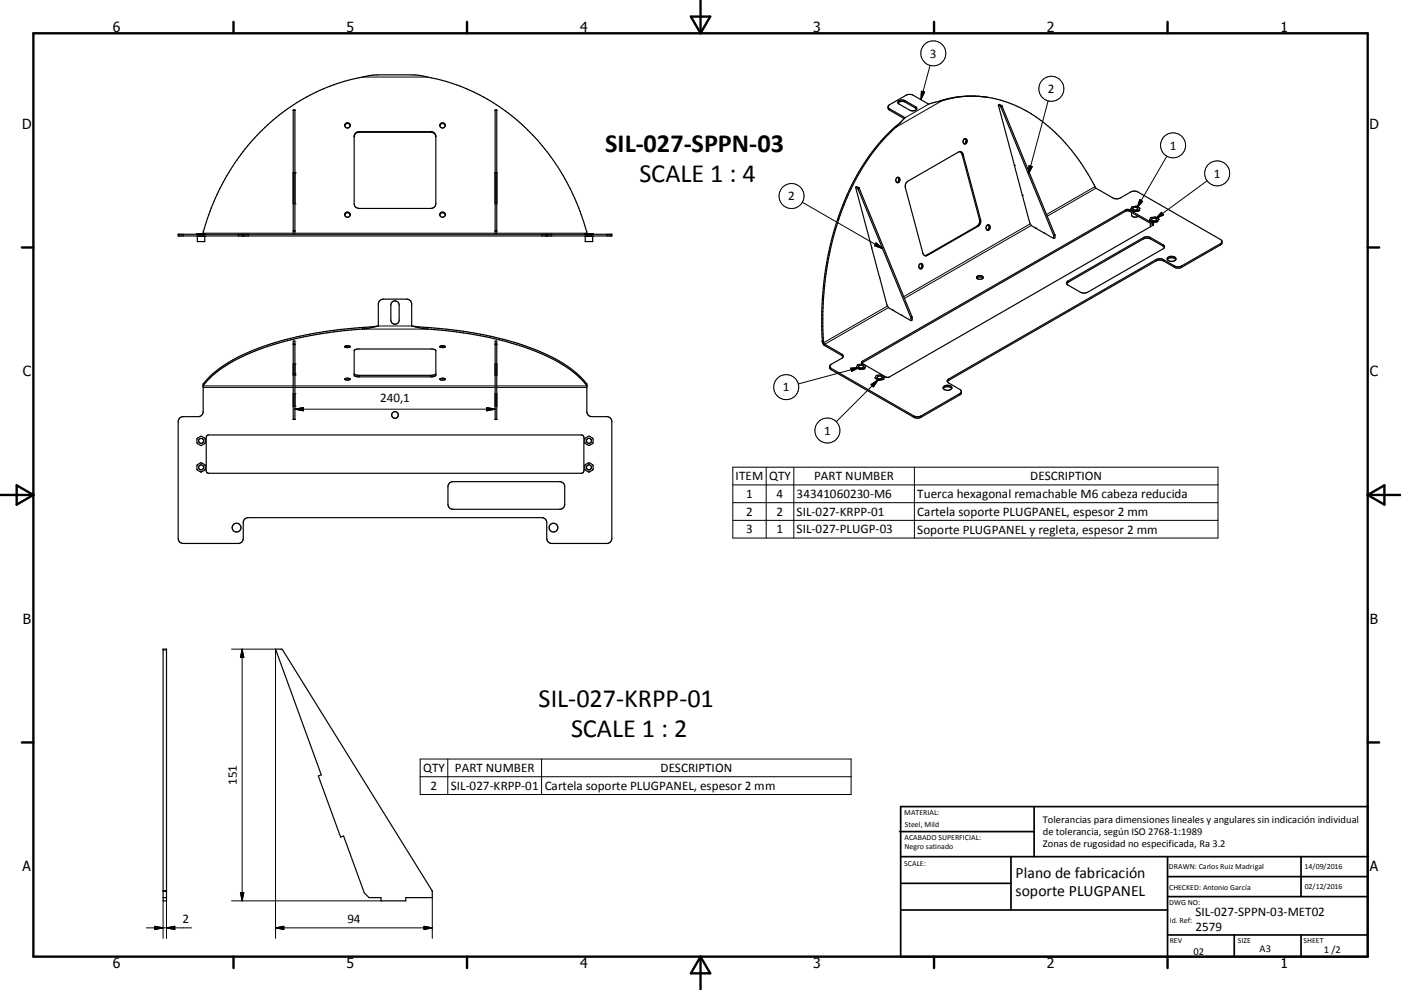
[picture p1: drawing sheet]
<svg xmlns="http://www.w3.org/2000/svg" width="420mm" height="297mm" viewBox="0 0 420 297" stroke-linecap="round" stroke-linejoin="round" font-family="sans-serif">
<g fill="none" stroke="#000" stroke-width=".36">
<path d="M103.4 37.7a.82 .82 0 0 1 .8-.7 .82 .82 0 0 1 .8 .7M131.9 37.7a.82 .82 0 0 1 .8-.7 .82 .82 0 0 1 .8 .7M266.3 32l.2 .9 4.6 2.7M266.3 32l.4 .6 4.6 2.7-1.2 1.4M268.3 38.1l.3 .1M268.3 38.1a66.2 66.2 0 0 0-18.4 31.8 98.4 98.4 0 0 0-3.4 32.5M268.6 38.2a67 67 0 0 0-19 33.9 98.6 98.6 0 0 0-2.9 22.5l.2 7.8M269.2 30.9a1.75 1.75 0 0 1 2.1-.3l3.5 2.1M269.3 30.4a1.87 1.87 0 0 1 2-.2l3.2 1.8a.68 .68 0 0 1 .3 .9 .68 .68 0 0 1-.9 .4l-1-.1-3.4-2-.3-.4zM270.1 36.7l-1.5 1.5M270.1 36.6l-1.8 1.5M282.1 30.2h.3"/>
<path d="M282.1 30.2l-.7 .3M282.4 30.2l-4 1-4.8-2.7-1.2-.2-5.7 3.1-.4 .6M291.7 28.9l-4.2 .2-5.1 1.1M292.5 28.8l1.7 .2M294.2 29l1.6 .2M295.8 29.2a40.8 40.8 0 0 1 25.4 15.9l3.4 4.6 3.5 5.9M295.9 29.2a31.4 31.4 0 0 0-13.8 1M295.9 29.2h.3M299.3 31.5l7.2 27.2M299.3 31.5l.7 .5 15.9 38.7v.9M299.3 31.5l.3-.2 .8 .5 15.9 38.7v.9l-.4 .2M87.9 51.7h.1"/>
<path d="M87.9 51.9h.1M130.6 40.5l-.6-.6-.8-.2h-21.5a1.43 1.43 0 0 0-1.5 1.4M130.6 40.6l.1 20.5a1.47 1.47 0 0 1-1.5 1.4h-21.5a1.47 1.47 0 0 1-1.5-1.4v-20.2a1.42 1.42 0 0 1 1.5-1.4h21.5a1.43 1.43 0 0 1 1.5 1.6M148.4 51.9h.1M148.5 51.7v9.4M148.9 51.7h.1M148.9 51.9h.1M256.5 56.2l9.4 35.3 .5 .8 3.9 2.3M256.5 56.2l.7 .4 15.9 38.7v.9M256.5 56.2l.3-.2 .8 .4 15.9 38.7v.9l-.4 .2M269.1 53.2a.79 .79 0 0 1 .7 .9 .79 .79 0 0 1-.9 .7M269.1 53.2a.92 .92 0 0 0-.2 1.6"/>
<path d="M269.1 53.2a.93 .93 0 0 1-.2 1.6M272 54.5l15.4-8.9a.97 .97 0 0 1 1.4 .8l5.2 19.5a1.8 1.8 0 0 1-.7 2l-15.2 8.7a.94 .94 0 0 1-1.4-.7l-5.2-19.5v-1.2zM287.8 45.5l.6 .8 5.3 19.5a1.8 1.8 0 0 1-.8 2l-15.6 8.9M289 41.8a.71 .71 0 0 1 1 .7 .71 .71 0 0 1-1 .6l-.3-.6zM289.3 41.6a.94 .94 0 0 1-.2 1.6M304.1 49.7h.1M306.5 58.6l2.2 8.2 .5 .9 6.7 3.9M306.6 58.7h-.1M328.1 55.6h.1M328.1 55.6l.5 .9 5.1 2.9a2.37 2.37 0 0 0 2.1 0l3.7-2 1.4 .1 25 14.4 .5 .6M53.4 70.3h130v.5h-130zM59 70.2h2.5"/>
<path d="M59 70.2h.1M59.1 70.2h2.4M59.1 70.2l.1 .1M59.2 70.8v1.7h2.2v-1.7M59.2 70.2v.1M59.2 70.3h.1M59.2 70.9h2.2M59.2 70.2h.1M59.4 70.8l.2 .1M60.1 70.8l-.3 .1M60.1 70.2h.1M60.1 70.2l.1 .1"/>
<path d="M60.4 70.2h.1M60.4 70.2v.1M60.5 70.8l.3 .1M60.9 69.5h.1M60.9 69.5v.7M61 69.5a64.2 64.2 0 0 1 38-43.7 55 55 0 0 1 14.4-3.3h10.6a60.6 60.6 0 0 1 47.8 36l2.1 4.9 2 6.1M61.2 70.8l-.3 .1M61.4 70.2h.1M61.4 70.3h.1M61.4 70.2l-.1 .1M61.5 70.2l-.1 .1M61.5 70.2h.1"/>
<path d="M72.9 70.3v.5M87.9 61.1h.1M87.9 70.3v-37.3h.5v37.3M103.4 64.5a.82 .82 0 0 1 .8-.7 .82 .82 0 0 1 .8 .7M131.9 64.5a.82 .82 0 0 1 .8-.7 .82 .82 0 0 1 .8 .7M148.5 70.3v-37.3h.4v37.3M148.9 61.1h.1M163.9 70.3v.5M175.3 70.2h2.5M175.3 70.2h.1M175.3 70.2l.2 .1M175.5 70.8v1.7h2.2v-1.7"/>
<path d="M175.5 70.9h2.2M175.5 70.3h.1M175.5 70.2v.1M175.5 70.2h.1M175.6 70.8l.3 .1M175.9 69.5h.1M175.9 69.5v.7M176.4 70.8l-.3 .1M176.4 70.2h.1M176.4 70.2l.1 .1M176.7 70.2h.1M176.7 70.2l-.1 .1"/>
<path d="M176.7 70.8l.3 .1M177.5 70.8l-.3 .1M177.7 70.2h.1M177.7 70.2l-.1 .1M177.7 70.3h.1M177.8 70.2l-.1 .1M177.8 70.2h.1M261.3 74.2v.1M261.3 74.4h.1M276 79a.8 .8 0 0 1 .7 .9 .8 .8 0 0 1-.9 .7M276 79a.94 .94 0 0 0-.2 1.6M276 79a.94 .94 0 0 1-.2 1.6"/>
<path d="M296.2 67.4a.79 .79 0 0 1 .7 .9 .79 .79 0 0 1-.9 .7M296.2 67.4a.93 .93 0 0 0-.2 1.6M296.2 67.4a.92 .92 0 0 1-.2 1.6M310.5 68.4h.1M313.1 70h.1M313.1 69.9v.1M315.9 70.7v.1M316.3 70.5v.1M339 62.7l.1 .2M339.1 62.9l.8 .5M339.1 62.9h.1M339.2 63.7v.8a1.32 1.32 0 0 0 2.1 .4"/>
<path d="M339.7 62.4a.79 .79 0 0 1 .8-.3 .79 .79 0 0 1 .6 .7l-.1 .1a.74 .74 0 0 1-.8 .2 .74 .74 0 0 1-.5-.7zM339.9 63.4h.2M339.9 63.4h.3M340 63.4v.1M340 63.4h.1M340.1 63.4h.1M340.1 63.4v.1M340.2 63.4h.1M341.2 63.3h.1M341.2 63.3l-1 .1M341.3 63.3l-1.3 .2M341.3 63.2v.1"/>
<path d="M341.4 63.1l-.1 .1M341.4 63.1l-.2 .2M341.7 62.5l-.3 .6M341.7 62.5l-.1-.2a1.95 1.95 0 0 0-2.2-.2l-.4 .6M341.7 62.5h.1M344.6 66l.1 .2M344.6 66l.1 .1M344.7 66.2l.8 .4M344.7 66.1v.1M344.9 67l.1 1M345.3 65.7a.73 .73 0 0 1 .8-.3 .73 .73 0 0 1 .5 .7l-.1 .1a.72 .72 0 0 1-.7 .1 .72 .72 0 0 1-.5-.6zM345.5 66.6l.3 .1"/>
<path d="M345.5 66.6h.1M345.6 66.7h.2M345.8 67.5l-7.2-4.1-.9-.1-79.3 45.6M345.8 67.5l-79.3 45.7h-.8l-7.3-4.3M345.8 67.5v-.4l-7.2-4.2h-.9l-79.2 45.5-.1 .5M346.8 66.5l-1 .2M346.8 66.5h.1M346.9 66.5h.1M346.9 66.5l-1.4 .1M347 66.4l-.1 .1M347 66.3l-.2 .2M347 66.3v.1"/>
<path d="M347 66.4h.1M347.3 65.8l-.3 .5M347.3 65.8l-.1-.2a1.88 1.88 0 0 0-2.2-.3l-.4 .7M347.3 65.8l-.3 .6M349.1 74.2l-4.2-2.5a2.36 2.36 0 0 0-2.1 0l-23 13.4M350 77.9a1.73 1.73 0 0 1 2.5 0M350.1 77.3a1.61 1.61 0 0 1 2.5 .4 1.52 1.52 0 0 1-2.7-.1zM366.4 72.5l-.1 .6-.4 .4-11.9 6.8h-1.6l-3.6-2a2.37 2.37 0 0 0-2.2 0l-62.6 36.2M366.4 72.5l-.5 .6-11.9 6.8h-1.6l-3.6-2a2.36 2.36 0 0 0-2.2 0l-62.2 35.8a.63 .63 0 0 0-.4 .6 .63 .63 0 0 0 .4 .6l3.4 1.9 .4 .7M108.7 98.3v.4M108.7 98.7a100 100 0 0 0-36.5 8.5 30.6 30.6 0 0 0-11.2 8.4M108.7 98.3a100.5 100.5 0 0 0-37.1 8.7 30.6 30.6 0 0 0-10.6 8.2"/>
<path d="M113.4 97.8v-6.6a1.52 1.52 0 0 1 1.5-1.5h7a1.47 1.47 0 0 1 1.5 1.5v6.6M113.4 97.8l-4.7 .9M113.4 97.8l-4.7 .5M117.6 90.6a1.25 1.25 0 0 1 1.3-.2 1.25 1.25 0 0 1 .8 1.1v4.5a1.25 1.25 0 0 1-1.3 1.3 1.25 1.25 0 0 1-1.2-1.3v-4.5zM123.4 97.8l4.8 .9M123.4 97.8l4.8 .5M128.2 98.3v.4M128.2 98.7a114.6 114.6 0 0 1 29.2 5.5 40.7 40.7 0 0 1 17.9 10.7l.6 .7M128.2 98.3l11.8 1.2 5 .9 6.5 1.6a53.2 53.2 0 0 1 22 10.6l2.4 2.6M263.7 83.2h.1M263.7 83.3h.1M267.7 93.1h.1"/>
<path d="M270.3 94.6h.1M270.3 94.6l2.8 1.6M292.8 83.4a1.35 1.35 0 0 1 1.9 0M292.8 83a1.13 1.13 0 0 1 1.9 .3 1.17 1.17 0 0 1-1.9-.2zM320 84.4l22.8-13.1a2.36 2.36 0 0 1 2.1 0l3.8 2.1a.65 .65 0 0 1 .4 .6 .65 .65 0 0 1-.4 .7l-22.6 13a2.38 2.38 0 0 1-2.2 0l-3.9-2.3-.3-.5zM60.9 115.2v8.3a1.47 1.47 0 0 1-1.5 1.5h-4.5a1.47 1.47 0 0 0-1.5 1.5v35a1.47 1.47 0 0 0 1.5 1.5h16.5a1.52 1.52 0 0 0 1.5-1.5v-4.7a1.47 1.47 0 0 1 1.5-1.5h88a1.47 1.47 0 0 1 1.5 1.5v4.7a1.52 1.52 0 0 0 1.5 1.5h16.5a1.47 1.47 0 0 0 1.5-1.5v-35a1.47 1.47 0 0 0-1.5-1.5h-4.5a1.47 1.47 0 0 1-1.5-1.5v-8.3M60.9 115.6h.1M60.9 115.2h.1M87.9 112.6h.1M87.9 109.2h.1M87.9 112.1h.1M87.9 118.1h.1"/>
<path d="M87.9 102.3h.5v23.5h-.5zM103.5 103.9l.9-.2 .6 .2a.78 .78 0 0 1-1.2 .3l-.4-.1zM103.5 113.6l.7-.1 .8 .2a.82 .82 0 0 1-1.2 .3l-.4-.2zM103.7 113.5h.9M103.7 103.8h.9M106.2 112.1l.4 .4 .8 .1h22.1l.7-.1 .5-.4M106.3 105l1.1-.3 22.8 .1 .5 .4-.1 7.5-1.1 .4-22.9-.2-.4-.3zM132 113.6l.7-.1 .8 .2-.6 .3a.57 .57 0 0 1-.6 .1 .57 .57 0 0 1-.3-.5zM132 103.9l.9-.2 .6 .2a1.08 1.08 0 0 1-1.6 0zM132.2 113.5h.9M132.2 103.8h.9M148.4 112.1h.1"/>
<path d="M148.5 109.2v3.4M148.5 118.1v3.8M148.5 102.3h.4v23.5h-.4zM148.9 112.6h.1M148.9 109.2h.1M148.9 112.1h.1M148.9 118.1h.1M175.9 115.6h.1M175.9 115.2h.1M246.5 102.4h.3M246.5 102.4l.6 1.2 5.7 3.5M246.5 102.4h.4"/>
<path d="M246.5 102.4h.1M246.8 102.4l.4 .8 5.2 3.1 .4 .4v.3M246.9 102.4h-.1M248.8 109.9v.6l.4 .4 24.8 14.3a2.37 2.37 0 0 0 2.1 0l11.7-6.7 .4-.5v-.5M248.8 109.9l.4 .6 24.8 14.3a2.37 2.37 0 0 0 2.1 0l11.7-6.7 .4-.6M252.8 107l-.4 .5-3.2 1.8-.4 .6M256.9 110.3l.7 .4M257.4 109.8a.74 .74 0 0 1 .8-.3 .74 .74 0 0 1 .6 .7 .81 .81 0 0 1-1.4-.4zM257.6 110.7h.3M257.7 110.7l.2 .1M257.9 110.7v.1M259 110.6l-1.1 .1"/>
<path d="M259 110.6h.1M259.1 110.6l-1.5 .1M259.1 110.6h.1M259.2 110.5l-.2 .1M259.2 110.5h.1M259.5 109.9l-.1-.2a1.9 1.9 0 0 0-2.2-.3l-.3 .9M259.5 109.9l-.3 .6M259.5 109.9h.1M262.4 113.3l.5-.7a1.83 1.83 0 0 1 2.2 .4l-.3 .7M262.4 113.3l.1 .2M262.4 113.3v.1M262.4 113.4l.1 .1"/>
<path d="M262.5 113.5l.8 .5M263.1 113a.86 .86 0 0 1 1.4 .3 .82 .82 0 0 1-.8 .4 .82 .82 0 0 1-.7-.6zM263.3 114h.1M263.3 114h.3M263.4 114h.1M263.4 114h.2M263.6 114h.1M264.6 113.9l-1 .1M264.7 113.9l-1.3 .1M264.7 113.8v.1M264.8 113.7l-.2 .2M282.8 116.5a1.75 1.75 0 0 1 2.5 0"/>
<path d="M283.1 115.9a1.52 1.52 0 0 1 2.3 .5 1.52 1.52 0 0 1-2.6-.1zM59.2 131.5l.9-.6 1.3 .6 .1 1.4-1.1 .7-1.2-.5-.2-.3zM62 130.7l.6-.2h111.7l.5 .2 .2 .5v10.1l-.2 .5-.5 .2h-111.7l-.6-.2-.2-.5v-10.1zM87.9 121.9h.1M148.9 121.9h.1M175.5 131.5l.9-.6 1.3 .6 .1 .2-.1 1.4-1 .5-1.2-.5zM175.5 139.4l.9-.5 1.3 .5 .1 .3-.1 1.3-1 .6-1.2-.6zM134.8 144.9l1-.4h32a1.48 1.48 0 0 1 1.5 1.5v5.3a1.47 1.47 0 0 1-1.5 1.5h-32a1.51 1.51 0 0 1-1.5-1.5v-5.3zM48.9 194.7h1v75.6h-1zM82.6 194.7h1.7l.4 .3 44.8 72.2 .1 2.1h-7.9v1h-7.5v-1h-3.6l-1.4-1.4-6.2-17.1-.9 .3-6.7-18.3 .9-.3zM48.9 269.3h1"/>
<circle cx="104.2" cy="37.6" r=".8"/>
<circle cx="132.7" cy="37.6" r=".8"/>
<circle cx="104.2" cy="64.4" r=".8"/>
<circle cx="132.7" cy="64.4" r=".8"/>
<circle cx="60.3" cy="132.3" r=".75"/>
<circle cx="118.4" cy="124.5" r=".99"/>
<circle cx="176.6" cy="132.3" r=".75"/>
<circle cx="60.3" cy="140.2" r=".74"/>
<circle cx="60.3" cy="140.2" r="1.37"/>
<circle cx="70.9" cy="158.3" r="1.32"/>
<circle cx="165.9" cy="158.3" r="1.31"/>
<circle cx="176.6" cy="140.2" r=".75"/>
</g>
<g fill="none" stroke="#000" stroke-width=".3">
<path d="M278.8 19.6l-2.7 10.3M87.9 33.1h.5M107.7 39.5v.2M108.7 23.1h19.5M129.2 39.5v.2M148.5 33.1h.4M266.7 32.6v.4M271.3 30.2v.4M274.5 32v.4M276.3 27.4l.9 .2-1.1 2.3zM278.4 31.2l-7.1 4.1M282.4 30.2l-13.8 8"/>
<path d="M300.3 31.6l-.4 .3M300.4 31.9l-.3 .2M314.3 30.3l-6 21.9M257.5 56.3l-.4 .2M257.6 56.5l-.4 .2M288.4 46.3l.4 .1M308.5 49.7l1 .3-1.2 2.2zM328.2 56l-14.5 8.4M328.6 56.5l-14.7 8.4M341.7 59.9l.9 .5-1.7 1.9zM349.8 46.9l-8.9 15.4M361.9 54.2l-15.4 11.4"/>
<path d="M54.9 70.3v.5M60.9 70h27M71.4 70.3v.5M74.4 70.3v.5M87.9 69.3h.5M87.9 69.2h.5M88.4 70h60.1M148.5 69.3h.4M148.5 69.2h.4M148.9 70h27M162.4 70.3v.5M165.4 70.3v.5"/>
<path d="M181.9 70.3v.5M240.6 60.7l24 13.9M262.7 72.9l1.9 1.7-2.4-.9zM277.7 76.6h.4M292.9 67.8l.4 .1M293.7 65.8l.3 .1M308.9 67.1l-38 21.9M309.2 67.6l-38.1 21.9M316.3 70.5l-.4 .2M316.3 70.6l-.4 .2M337.5 62.9v.5M338.6 62.9v.5"/>
<path d="M342.8 71.3v.4M344.9 71.3v.4M345.6 67v.4M346.6 77.9v.4M348.2 63.7l.6 .8-2.3 1.1zM348.7 73.4v.4M348.8 77.9v.4M352.1 79.8v.4M354.3 79.8v.4M365.9 73.1v.4M108.7 98.7h19.5M113.4 97.8h10"/>
<path d="M266.1 91.8l-19.2 11h-.3M266.4 92.3l-19.1 11v.4M273.5 95.1l-.4 .2M273.5 95.2l-.4 .2M320.2 84.3v.4M60.9 115.8h27M60.9 116.2h27M87.9 103.4h.5M87.9 103.2h.5M88.4 115.8h60.1M88.4 116.2h60.1M107.7 112.6v.5"/>
<path d="M129.2 112.6v.5M148.5 103.4h.4M148.5 103.2h.4M148.9 115.8h27M148.9 116.2h27M249.2 110.5v.4M252.4 106.3v.4M255.1 110.4l2.5-.1-2.3 1.1zM257.6 110.3l-18.3 4.9M258.5 108.4v.4M261.1 115.4l2.2-1.4-1.5 2.1zM263.3 114l-12.6 12.5"/>
<path d="M284.4 113.7v.4M287.8 118.1v.4M87.9 125.8h.5M88.4 122.8h60.1M88.4 122.8l2.5-.5v.9zM145.9 122.3l2.6 .5-2.6 .4zM148.5 125.8h.4M274 124.8v.4M276.1 124.8v.4M219.7 140.2h145.5v21.2h-145.5zM219.7 145.5h145.5M219.7 150.8h145.5"/>
<path d="M219.7 156.1h145.5M229.7 140.2v21.2M238 140.2v21.2M274.1 140.2v21.2M48.9 195h1M69.4 194.7h13.2v86.8M72.6 194.7v75.6M72.6 194.7l.5 2.6h-1zM126 227.7h129.2v10.7h-129.2zM126 233h129.2M134.2 227.7v10.7M162.4 227.7v10.7"/>
<path d="M43.9 278.4h13.6M46.4 277.9l2.5 .5-2.5 .5zM48.9 267.4h1M48.9 267.2h1M48.9 270.3v11.2M49.9 278.4l2.5-.5v1zM49.9 270.3v11.2M69.4 270.3h44.8M72.1 267.8h1l-.5 2.5zM82.6 278.4h47M82.6 278.4l2.5-.5v1zM127.1 277.9l2.5 .5-2.5 .5z"/>
<path d="M129.6 269.3v12.2"/>
<circle cx="279.8" cy="16" r="3.8"/>
<circle cx="315.2" cy="26.6" r="3.8"/>
<circle cx="237.3" cy="58.8" r="3.8"/>
<circle cx="351.7" cy="43.6" r="3.7"/>
<circle cx="364.9" cy="52" r="3.8"/>
<circle cx="235.7" cy="116.2" r="3.7"/>
<circle cx="248.1" cy="129.2" r="3.8"/>
</g>
<g fill="#000">
<circle cx="88.4" cy="51.9" r=".18"/>
<circle cx="88.4" cy="51.7" r=".18"/>
<circle cx="304.1" cy="49.6" r=".18"/>
<circle cx="306.5" cy="58.6" r=".18"/>
<circle cx="59.2" cy="70.9" r=".18"/>
<circle cx="61.4" cy="70.9" r=".18"/>
<circle cx="88.4" cy="61.1" r=".18"/>
<circle cx="175.5" cy="70.9" r=".18"/>
<circle cx="177.7" cy="70.9" r=".18"/>
<circle cx="310.5" cy="68.4" r=".18"/>
<circle cx="341.2" cy="63.3" r=".18"/>
<circle cx="341.4" cy="63.1" r=".18"/>
<circle cx="344.6" cy="66" r=".18"/>
<circle cx="344.7" cy="66.2" r=".18"/>
<circle cx="345.6" cy="66.7" r=".18"/>
<circle cx="345.7" cy="66.7" r=".18"/>
<circle cx="345.8" cy="66.7" r=".18"/>
<circle cx="346.8" cy="66.5" r=".18"/>
<circle cx="347.3" cy="65.8" r=".18"/>
<circle cx="267.7" cy="93.1" r=".18"/>
<circle cx="270.3" cy="94.6" r=".18"/>
<circle cx="88.4" cy="109.2" r=".18"/>
<circle cx="88.4" cy="112.1" r=".18"/>
<circle cx="88.4" cy="112.6" r=".18"/>
<circle cx="88.4" cy="118.1" r=".18"/>
<circle cx="257.6" cy="110.7" r=".18"/>
<circle cx="257.8" cy="110.8" r=".18"/>
<circle cx="257.9" cy="110.8" r=".18"/>
<circle cx="259" cy="110.6" r=".18"/>
<circle cx="262.5" cy="113.5" r=".18"/>
<circle cx="263.4" cy="114" r=".18"/>
<circle cx="263.5" cy="114" r=".18"/>
<circle cx="264.6" cy="113.9" r=".18"/>
<circle cx="264.8" cy="113.7" r=".18"/>
<circle cx="265.1" cy="113.1" r=".18"/>
<circle cx="88.4" cy="121.9" r=".18"/>
</g>
<g fill="none" stroke="#000" stroke-width=".71">
<path d="M10 10h400v277h-400zM70 6.6v3.4M140 6.6v3.4M207.1 5h5.8l-2.9 5zM210 0v10M280 6.6v3.4M350 6.6v3.4M6.6 74.2h3.4M410 74.2h3.5M0 148.5h10M5 145.6l5 2.9-5 2.9zM410 148.5h10.1"/>
<path d="M410 148.5l5.1-2.9v5.8zM6.6 222.7h3.4M410 222.7h3.5M70 287v3.4M140 287v3.4M210 287v10M210 287l2.9 5h-5.8zM280 287v3.4M350 287v3.4"/>
</g>
<g fill="none" stroke="#000" stroke-width=".51">
<path d="M269.7 249.5h40.3M270 242h140v45h-140zM270 257h140M303.1 257v16M310 242v15M350 257v30M390.1 257v12M270 265h33.1M270 273h80M350 269h60M350 263h60M350 280.5h60"/>
<path d="M370 280.5v6.5M390.1 280.5v6.5"/>
</g>
<g fill="#000" stroke="#000" stroke-width=".3">
<path d="M276.3 27.4l.9 .2-1.1 2.3zM308.5 49.7l1 .3-1.2 2.2zM341.7 59.9l.9 .5-1.7 1.9zM262.7 72.9l1.9 1.7-2.4-.9zM348.2 63.7l.6 .8-2.3 1.1zM255.1 110.4l2.5-.1-2.3 1.1zM261.1 115.4l2.2-1.4-1.5 2.1zM88.4 122.8l2.5-.5v.9zM145.9 122.3l2.6 .5-2.6 .4zM72.6 194.7l.5 2.6h-1zM46.4 277.9l2.5 .5-2.5 .5zM49.9 278.4l2.5-.5v1z"/>
<path d="M72.1 267.8h1l-.5 2.5zM82.6 278.4l2.5-.5v1zM127.1 277.9l2.5 .5-2.5 .5z"/>
</g>
<g font-size="7.9">
<text x="181.4" y="45.6">SIL-027-SPPN-03</text>
<text x="191.7" y="54.6">SCALE 1 : 4</text>
<text x="161.5" y="212.1">SIL-027-KRPP-01</text>
<text x="171.2" y="221.1">SCALE 1 : 2</text>
</g>
<g font-size="4.7">
<text x="304.5" y="263.5">Plano de fabricación</text>
<text x="304.5" y="268.9">soporte PLUGPANEL</text>
</g>
<g font-size="4.2">
<text x="33.9" y="9.6">6</text>
<text x="103.9" y="9.6">5</text>
<text x="173.9" y="9.6">4</text>
<text x="243.8" y="9.6">3</text>
<text x="313.9" y="9.6">2</text>
<text x="383.9" y="9.6">1</text>
<text x="6.7" y="38.7">D</text>
<text x="410.5" y="38.7">D</text>
<text x="6.9" y="112.9">C</text>
<text x="410.7" y="112.9">C</text>
<text x="6.9" y="187.1">B</text>
<text x="410.7" y="187.1">B</text>
<text x="6.8" y="261.4">A</text>
<text x="410.7" y="261.4">A</text>
<text x="33.9" y="290.4">6</text>
<text x="103.9" y="290.4">5</text>
<text x="173.9" y="290.4">4</text>
<text x="243.8" y="290.4">3</text>
<text x="313.9" y="290.4">2</text>
<text x="383.9" y="290.4">1</text>
</g>
<g font-size="3.9">
<text x="278.8" y="17.3">3</text>
<text x="314.2" y="27.9">2</text>
<text x="350.7" y="44.9">1</text>
<text x="363.9" y="53.3">1</text>
<text x="236.3" y="60.1">2</text>
<text x="234.7" y="117.4">1</text>
<text x="114" y="120.6">240,1</text>
<text x="247.1" y="130.5">1</text>
<text x="220.6" y="144.1">ITEM</text>
<text x="223.7" y="149.4">1</text>
<text x="230.6" y="144.1">QTY</text>
<text x="232.8" y="149.4">4</text>
<text x="238.8" y="149.4">34341060230-M6</text>
<text x="244.1" y="144.1">PART NUMBER</text>
<text x="275" y="149.4">Tuerca hexagonal remachable M6 cabeza reducida</text>
<text x="308.9" y="144.1">DESCRIPTION</text>
<text x="223.7" y="154.7">2</text>
<text x="232.8" y="154.7">2</text>
<text x="238.8" y="154.7">SIL-027-KRPP-01</text>
<text x="275" y="154.8">Cartela soporte PLUGPANEL, espesor 2 mm</text>
<text x="223.7" y="160">3</text>
<text x="232.8" y="160">1</text>
<text x="238.8" y="160">SIL-027-PLUGP-03</text>
<text x="275" y="160.1">Soporte PLUGPANEL y regleta, espesor 2 mm</text>
<text x="126.9" y="231.6">QTY</text>
<text x="136.4" y="231.6">PART NUMBER</text>
<text x="198" y="231.6">DESCRIPTION</text>
<text x="71" y="235.5" transform="rotate(-90 71 235.5)">151</text>
<text x="129.1" y="237">2</text>
<text x="135.1" y="237">SIL-027-KRPP-01</text>
<text x="163.3" y="237">Cartela soporte PLUGPANEL, espesor 2 mm</text>
<text x="358.4" y="274.9">SIL-027-SPPN-03-MET02</text>
<text x="54.7" y="276.9">2</text>
<text x="104.1" y="276.8">94</text>
<text x="358.4" y="279.4">2579</text>
</g>
<g font-size="3.1">
<text x="312.7" y="246.8">Tolerancias para dimensiones lineales y angulares sin indicación individual</text>
<text x="312.7" y="250.4">de tolerancia, según ISO 2768-1:1989</text>
<text x="312.7" y="254">Zonas de rugosidad no especificada, Ra 3.2</text>
<text x="357.8" y="286.5">02</text>
<text x="377.6" y="285.6">A3</text>
<text x="396.9" y="285.9">1 /2</text>
</g>
<g font-size="2.4">
<text x="271.1" y="244.4">MATERIAL:</text>
<text x="271.2" y="252">ACABADO SUPERFICIAL:</text>
<text x="271.3" y="248">Steel, Mild</text>
<text x="271.2" y="254.7">Negro satinado</text>
<text x="271.1" y="259.7">SCALE:</text>
<text x="350.4" y="260.8">DRAWN: Carlos Ruiz Madrigal</text>
<text x="391.1" y="260.6">14/09/2016</text>
<text x="350.5" y="267">CHECKED: Antonio García</text>
<text x="391.2" y="266.7">02/12/2016</text>
<text x="350.5" y="271.4">DWG NO:</text>
<text x="350.7" y="276.9">Id. Ref:</text>
<text x="350.7" y="282.8">REV</text>
<text x="371.1" y="282.9">SIZE</text>
<text x="390.8" y="283">SHEET</text>
</g>
</svg>
